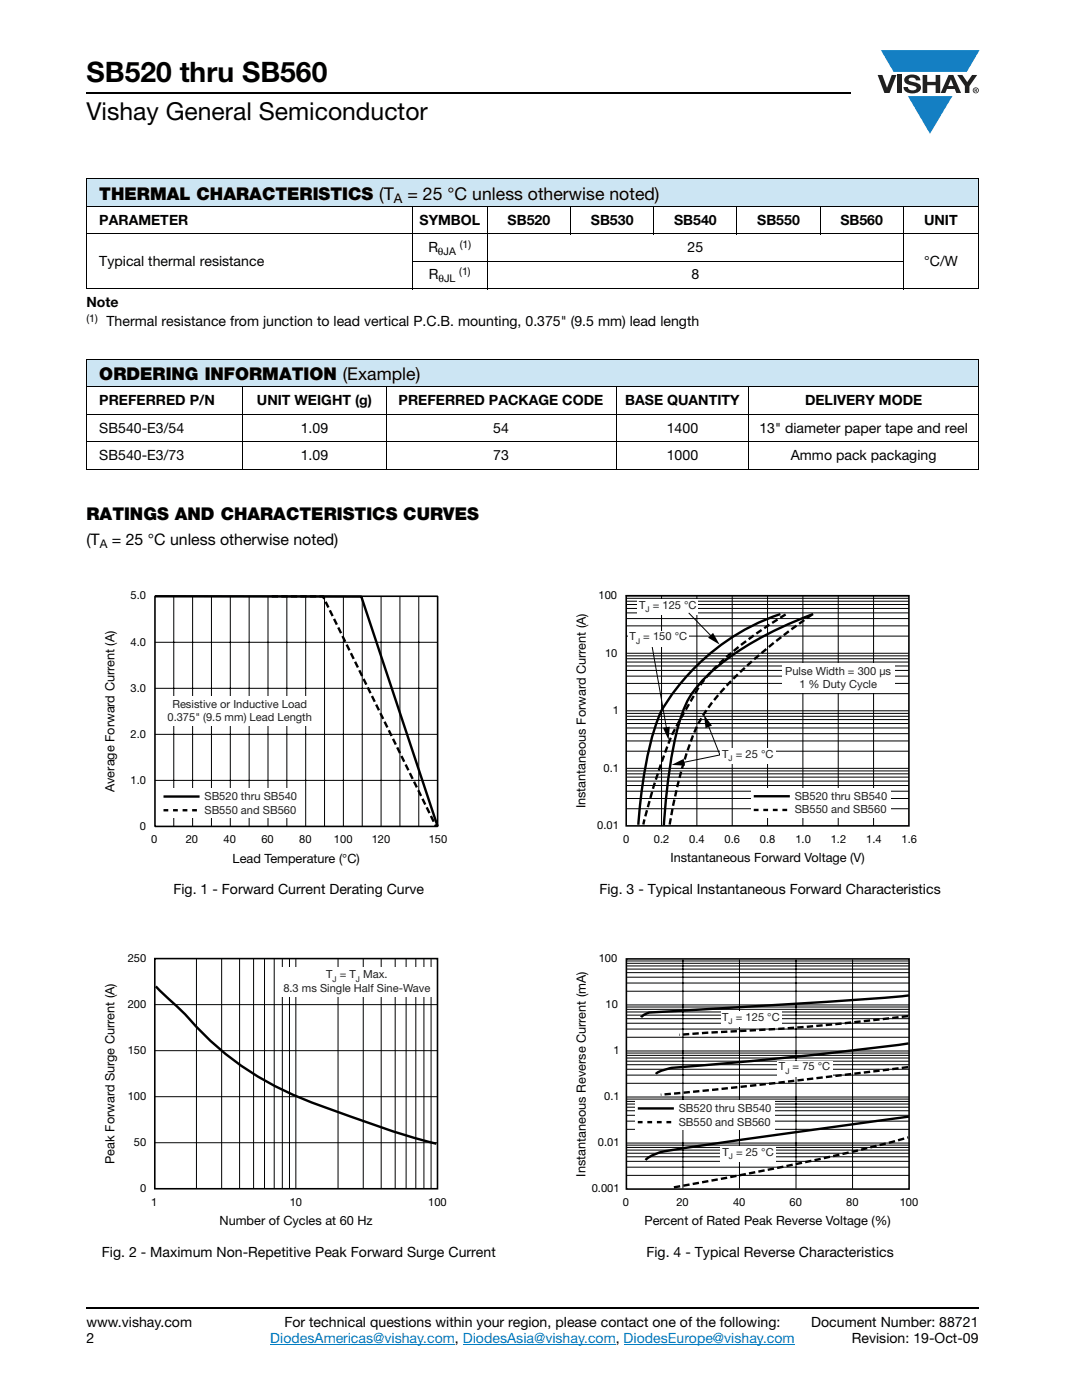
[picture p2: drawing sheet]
<svg xmlns="http://www.w3.org/2000/svg" width="216mm" height="279mm" viewBox="0 0 216 279" stroke-linecap="round" stroke-linejoin="round" font-family="sans-serif">
<g fill="#147fc3">
<path d="M175.8 10h19.7l-2.6 4.4h-3.8h-10.8z"/>
<path d="M181.2 19.2h8.8l-4.4 7.5z"/>
</g>
<g fill="#231f20">
<path d="M175.1 15h1l.9 2.5 .9-2.5h1l-1.4 3.6h-1z"/>
<path d="M179 15h.9v3.6h-.9z"/>
<path d="M180.8 15.3a2.1 2.1 0 0 1 2.7 .3l.1 .4h-.8a.79 .79 0 0 0-.7-.5 .79 .79 0 0 0-.8 .4l.2 .3 1 .2a1.08 1.08 0 0 1 1.3 1.1 1.08 1.08 0 0 1-1.1 1.1 1.73 1.73 0 0 1-2.4-1.2h.9a.96 .96 0 0 0 .8 .6 .96 .96 0 0 0 .9-.4 1.31 1.31 0 0 0-1.2-.6 1.03 1.03 0 0 1-1.1-.6 1.03 1.03 0 0 1 .2-1.1z"/>
<path d="M184.1 15h.9v1.3h1.7v-1.3h.9v3.6h-.9v-1.6h-1.7v1.6h-.9z"/>
<path d="M191 15h1l1 1.4 1-1.4h1l-1.6 2.2v1.4h-.9v-1.4z"/>
<path d="M189.7 15.8l.6 1.4h-1.1zM189.3 15l-1.6 3.6h.9l.4-.8h1.5l.3 .8h1l-1.6-3.6z"/>
<path d="M194.2 18a.5 .5 0 0 1 1 0 .5 .5 0 0 1-1 0zM194.1 18a.6 .6 0 0 0 1.2 0 .6 .6 0 0 0-1.2 0z"/>
<path d="M194.6 17.8h.2v.2h-.2zM194.5 17.7v.7h.1v-.3l.4 .3-.2-.3 .2-.2-.1-.2z"/>
</g>
<path d="M53.9 268.3h36.9M92.4 268.3h30.5M124.4 268.3h34.2" fill="none" stroke="#007ec4" stroke-width=".2"/>
<path d="M17.3 18.6h152.5M17.3 261h178" fill="none" stroke="#000" stroke-width=".36"/>
<g fill="#cce5f3">
<path d="M17.3 35.7h178v5.5h-178z"/>
<path d="M17.3 71.7h178v5.5h-178z"/>
</g>
<g fill="none" stroke="#000" stroke-width=".2">
<path d="M17.2 35.7h178.1M17.3 35.8v21.7M195.3 35.8v21.7M17.2 41.2h178.1M17.2 46.7h178.1M17.2 57.6h178.1M82.2 52.1h98.1M82.3 41.1v16.6M97.2 41.1v16.6M113.9 41.1v5.7M130.5 41.1v5.7M147 41.1v5.7"/>
<path d="M163.7 41.1v5.7M180.3 41.1v16.6M17.2 71.7h178.1M17.2 77.2h178.1M17.3 71.8v21.7M48.5 77.1v16.6M77 77.1v16.6M122.9 77.1v16.6M149.4 77.1v16.6M195.3 71.8v21.7M17.2 82.7h178.1M17.2 88.2h178.1"/>
<path d="M17.2 93.6h178.1"/>
</g>
<path d="M20.7 117.8h68.6v54.9h-68.6z" fill="#fff"/>
<g fill="none" stroke="#000" stroke-width=".2">
<path d="M34.7 119v45.9M38.4 119v45.9M42.2 119v45.9M46 119v45.9M49.7 119v45.9M53.5 119v45.9M57.2 119v45.9M61 119v45.9M64.8 119v45.9M68.5 119v45.9M72.3 119v45.9M76 119v45.9"/>
<path d="M79.8 119v45.9M83.6 119v45.9M30.9 137.4h56.4M30.9 128.2h56.4M30.9 155.7h56.4M30.9 146.6h56.4"/>
</g>
<path d="M30.9 119h56.4v45.9h-56.4z" fill="none" stroke="#000" stroke-width=".32"/>
<path d="M30.9 119l41.2 .1 15.2 45.8" fill="none" stroke="#000" stroke-width=".48"/>
<path d="M54.2 119h10.2l22.6 45.9" fill="none" stroke="#000" stroke-width=".48" stroke-dasharray="1.3 .6" stroke-linecap="butt"/>
<g fill="#fff">
<path d="M32 157.4h27.9v5.9h-27.9z"/>
<path d="M32.6 159h7.2z"/>
</g>
<path d="M32.6 159h7.2" fill="none" stroke="#000" stroke-width=".48"/>
<path d="M32.6 161.7h7.2z" fill="#fff"/>
<path d="M32.6 161.7h7.2" fill="none" stroke="#000" stroke-width=".48" stroke-dasharray="1 1" stroke-linecap="butt"/>
<g fill="#fff">
<path d="M33 139h29.7v5.9h-29.7z"/>
<path d="M20.7 190.1h68.5v54.8h-68.5z"/>
</g>
<path d="M30.9 218.9h56.4M30.9 209.7h56.4M30.9 200.5h56.4M30.9 228.1h56.4" fill="none" stroke="#050605" stroke-width=".2"/>
<g fill="none" stroke="#000" stroke-width=".2">
<path d="M39.2 191.3v45.9M44.2 191.3v45.9M47.8 191.3v45.9M50.6 191.3v45.9M52.8 191.3v45.9M54.7 191.3v45.9M56.3 191.3v45.9M57.8 191.3v45.9M59 191.3v45.9M67.5 191.3v45.9M72.5 191.3v45.9M76.1 191.3v45.9"/>
<path d="M78.9 191.3v45.9M81 191.3v45.9M83 191.3v45.9M84.6 191.3v45.9M86 191.3v45.9"/>
</g>
<path d="M30.9 191.3h56.4v45.9h-56.4z" fill="none" stroke="#000" stroke-width=".32"/>
<path d="M31.1 196.9l2 1.9a69.4 69.4 0 0 1 7.1 7.2 61.8 61.8 0 0 0 25.4 15.3l9.1 3.2a127.7 127.7 0 0 0 12.4 3.8" fill="none" stroke="#000" stroke-width=".48"/>
<g fill="#fff">
<path d="M55.9 193h30.6v5.8h-30.6z"/>
<path d="M114.7 117.8h68.3v54.8h-68.3z"/>
</g>
<g fill="none" stroke="#000" stroke-width=".2">
<path d="M124.8 118.9h56.6M125 120h56.4M125 119.4h56.4M132 118.9v45.9M139.1 118.9v45.9M146.1 118.9v45.9M153.2 118.9v45.9M160.2 118.9v45.9M167.3 118.9v45.9M174.3 118.9v45.9M125 138.4h56.4M125 136.4h56.4"/>
<path d="M125 134.9h56.4M125 133.8h56.4M125 131.5h56.4M125 132.1h56.4M125 132.9h56.4M125 130.9h56.4M125 130.4h56.4M125 126.9h56.4M125 124.9h56.4M125 123.5h56.4M125 122.3h56.4M125 120.6h56.4"/>
<path d="M125 121.4h56.4M130.1 128.9l2.9 16.7M125 159.4h56.4M125 157.9h56.4M125 156.8h56.4M125 154.4h56.4M125 155.1h56.4M125 155.9h56.4M125 153.9h56.4M125 153.3h56.4M125 149.9h56.4M125 147.9h56.4"/>
<path d="M125 146.4h56.4M125 145.3h56.4M125 143h56.4M125 143.6h56.4M125 144.4h56.4M125 142.4h56.4M125 141.9h56.4M141.3 144.6l2.4 6.1-7.6 1.5M125 161.4h56.4"/>
</g>
<path d="M125 118.9h56.4v45.9h-56.4z" fill="none" stroke="#000" stroke-width=".32"/>
<path d="M132.3 145.3l1.3-.3-.2 2.7zM134 152.6l2.4-1.1 .3 1.3zM140.5 142.7l1.6 2.1-1.3 .5z" fill="#000"/>
<path d="M156.8 122.6l-.2 .1a78.2 78.2 0 0 0-14.4 11 36.2 36.2 0 0 0-5.1 7.5 49.5 49.5 0 0 0-5.6 12.4l-1.6 5.2-1.5 5.7M133.6 164.6l.1-.7a86.5 86.5 0 0 1 5.2-18.5 40.1 40.1 0 0 1 9.8-12.3 121.9 121.9 0 0 1 13.5-10.6" fill="none" stroke="#000" stroke-width=".48" stroke-dasharray="1.3 .6" stroke-linecap="butt"/>
<path d="M155.7 122.6a44.2 44.2 0 0 0-23.7 19.3 67.3 67.3 0 0 0-4.3 18.6l-.3 4.1M162.3 122.5a60.6 60.6 0 0 0-21.5 12.7 20 20 0 0 0-5.8 10.8 117 117 0 0 0-2.5 18.7" fill="none" stroke="#000" stroke-width=".48"/>
<g fill="#fff">
<path d="M149.8 157.4h27.9v5.8h-27.9z"/>
<path d="M150.4 158.9h7.2z"/>
</g>
<path d="M150.4 158.9h7.2" fill="none" stroke="#000" stroke-width=".48"/>
<path d="M150.4 161.6h7.2z" fill="#fff"/>
<path d="M150.4 161.6h7.2" fill="none" stroke="#000" stroke-width=".48" stroke-dasharray="1 1" stroke-linecap="butt"/>
<g fill="#fff">
<path d="M127.2 119.6h12.1v3.2h-12.1z"/>
<path d="M143.7 149.4h11v3.1h-11z"/>
<path d="M125.3 125.9h12.2v3.1h-12.2z"/>
</g>
<path d="M137.4 122.3l4.7 4.8" fill="none" stroke="#000" stroke-width=".2"/>
<path d="M141.3 127.3l1-1 1.3 2.3z" fill="#000"/>
<g fill="#fff">
<path d="M156 132.4h22.5v5.8h-22.5z"/>
<path d="M114.7 190.1h68.5v55h-68.5z"/>
</g>
<g fill="none" stroke="#000" stroke-width=".2">
<path d="M125 197.8h56.4M125 196.2h56.4M125 195h56.4M125 194.1h56.4M125 192.2h56.4M125 192.8h56.4M125 193.4h56.4M125 191.8h56.4M136.3 191.4v45.8M147.6 191.4v45.8M158.8 191.4v45.8M170.1 191.4v45.8"/>
<path d="M125 219.8h56.4M125 219.3h56.4M125 218.9h56.4M125 216.2h56.4M125 214.6h56.4M125 213.4h56.4M125 212.5h56.4M125 210.6h56.4M125 211.1h56.4M125 211.8h56.4M125 210.2h56.4M125 209.7h56.4"/>
<path d="M125 207h56.4M125 205.4h56.4M125 204.2h56.4M125 203.3h56.4M125 201.4h56.4M125 202h56.4M125 202.6h56.4M125 201h56.4M125 200.6h56.4M125 234.6h56.4M125 232.9h56.4M125 231.8h56.4"/>
<path d="M125 230.9h56.4M125 229h56.4M125 229.5h56.4M125 230.2h56.4M125 228.5h56.4M125 228.1h56.4M125 225.4h56.4M125 223.7h56.4M125 222.6h56.4M125 221.7h56.4M125 220.3h56.4M125 221h56.4"/>
</g>
<path d="M125 191.4h56.4v45.9h-56.4z" fill="none" stroke="#000" stroke-width=".32"/>
<g fill="#fff">
<path d="M126.6 219.7h27.9v5.8h-27.9z"/>
<path d="M127.3 221.2h7.2z"/>
</g>
<path d="M127.3 221.2h7.2" fill="none" stroke="#000" stroke-width=".48"/>
<path d="M127.3 223.9h7.2z" fill="#fff"/>
<path d="M127.3 223.9h7.2" fill="none" stroke="#000" stroke-width=".48" stroke-dasharray="1 1" stroke-linecap="butt"/>
<g fill="#fff">
<path d="M143.8 201.7h12.1v3.2h-12.1z"/>
<path d="M143.8 228.8h11v3.2h-11z"/>
<path d="M155 211.7h11.1v3.1h-11.1z"/>
</g>
<path d="M181.2 213l-4.5 .5a1370 1370 0 0 1-44.9 5M181.2 202.8a477.7 477.7 0 0 1-41.4 3.4l-4.3 .3M134.5 237a617.2 617.2 0 0 0 44.3-9.3l2.4-.7" fill="none" stroke="#000" stroke-width=".48" stroke-dasharray="1.3 .6" stroke-linecap="butt"/>
<path d="M181.4 198.6a1153.9 1153.9 0 0 1-45.1 3.1l-4.1 .2a6.7 6.7 0 0 0-3.8 .7l-.5 .4M181.3 208.2a783 783 0 0 1-47.5 5l-.5 .1a5.3 5.3 0 0 0-2.4 1M181.4 222.8l-11.4 1.6a1082.9 1082.9 0 0 0-38.3 5.6l-.5 .1a6 6 0 0 0-2.4 1.4" fill="none" stroke="#000" stroke-width=".48"/>
<text font-size="5.6" x="17.3" y="16.4">SB520 thru SB560</text>
<text font-size="4.9" x="17.3" y="24">Vishay General Semiconductor</text>
<g font-size="3.5">
<text x="19.8" y="39.8">THERMAL CHARACTERISTICS (T</text>
<text x="81.3" y="39.8">= 25 °C unless otherwise noted)</text>
<text x="19.8" y="75.8">ORDERING INFORMATION (Example)</text>
<text x="17.3" y="103.7">RATINGS AND CHARACTERISTICS CURVES</text>
</g>
<g font-size="3.2">
<text x="17.3" y="108.8">(T</text>
<text x="22.3" y="108.8">= 25 °C unless otherwise noted)</text>
</g>
<g font-size="2.8">
<text x="19.8" y="44.9">PARAMETER</text>
<text x="83.7" y="44.9">SYMBOL</text>
<text x="101.3" y="44.9">SB520</text>
<text x="117.9" y="44.9">SB530</text>
<text x="134.5" y="44.9">SB540</text>
<text x="151.1" y="44.9">SB550</text>
<text x="167.7" y="44.9">SB560</text>
<text x="184.4" y="44.9">UNIT</text>
<text x="19.8" y="53">Typical thermal resistance</text>
<text x="85.5" y="50.3">R</text>
<text x="137.2" y="50.3">25</text>
<text x="184.4" y="53">°C/W</text>
<text x="85.6" y="55.8">R</text>
<text x="138" y="55.8">8</text>
<text x="17.3" y="61.3">Note</text>
<text x="21.3" y="65.1">Thermal resistance from junction to lead vertical P.C.B. mounting, 0.375&quot; (9.5 mm) lead length</text>
<text x="19.8" y="80.9">PREFERRED P/N</text>
<text x="51.3" y="80.9">UNIT WEIGHT (g)</text>
<text x="79.5" y="80.9">PREFERRED PACKAGE CODE</text>
<text x="124.8" y="80.9">BASE QUANTITY</text>
<text x="160.6" y="80.9">DELIVERY MODE</text>
<text x="19.8" y="86.3">SB540-E3/54</text>
<text x="60" y="86.3">1.09</text>
<text x="98.4" y="86.3">54</text>
<text x="133" y="86.3">1400</text>
<text x="151.5" y="86.3">13&quot; diameter paper tape and reel</text>
<text x="19.8" y="91.8">SB540-E3/73</text>
<text x="60" y="91.8">1.09</text>
<text x="98.4" y="91.8">73</text>
<text x="133.1" y="91.8">1000</text>
<text x="157.8" y="91.8">Ammo pack packaging</text>
<text x="34.6" y="178.4">Fig. 1 - Forward Current Derating Curve</text>
<text x="119.6" y="178.4">Fig. 3 - Typical Instantaneous Forward Characteristics</text>
<text x="20.3" y="250.8">Fig. 2 - Maximum Non-Repetitive Peak Forward Surge Current</text>
<text x="129" y="250.8">Fig. 4 - Typical Reverse Characteristics</text>
<text x="17.3" y="264.9">www.vishay.com</text>
<text x="17.3" y="268.1">2</text>
<text x="56.7" y="264.9">For technical questions within your region, please contact one of the following:</text>
<text x="161.9" y="264.9">Document Number: 88721</text>
<text x="170" y="268.1">Revision: 19-Oct-09</text>
</g>
<text font-size="2.8" fill="#007ec4" x="53.9" y="268.1">DiodesAmericas@vishay.com, DiodesAsia@vishay.com, DiodesEurope@vishay.com</text>
<text font-size="2.6" x="78.6" y="40.4">A</text>
<g font-size="2.5">
<text x="22.9" y="158" transform="rotate(-90 22.9 158)">Average Forward Current (A)</text>
<text x="116.9" y="161.3" transform="rotate(-90 116.9 161.3)">Instantaneous Forward Current (A)</text>
<text x="46.4" y="172.1">Lead Temperature (°C)</text>
<text x="133.8" y="172">Instantaneous Forward Voltage (V)</text>
<text x="22.9" y="232.3" transform="rotate(-90 22.9 232.3)">Peak Forward Surge Current (A)</text>
<text x="116.9" y="234.8" transform="rotate(-90 116.9 234.8)">Instantaneous Reverse Current (mA)</text>
<text x="43.8" y="244.4">Number of Cycles at 60 Hz</text>
<text x="128.6" y="244.5">Percent of Rated Peak Reverse Voltage (%)</text>
</g>
<text font-size="2.4" x="19.9" y="109.4">A</text>
<g font-size="2.2">
<text x="26.1" y="119.6">5.0</text>
<text x="119.4" y="119.6">100</text>
<text x="26.1" y="128.8">4.0</text>
<text x="120.7" y="131.1">10</text>
<text x="26.1" y="138">3.0</text>
<text x="122.3" y="142.6">1</text>
<text x="26.1" y="147.2">2.0</text>
<text x="120.4" y="154">0.1</text>
<text x="26.1" y="156.4">1.0</text>
<text x="27.9" y="165.6">0</text>
<text x="119.2" y="165.5">0.01</text>
<text x="30.1" y="168.3">0</text>
<text x="37.1" y="168.3">20</text>
<text x="44.6" y="168.3">40</text>
<text x="52.2" y="168.3">60</text>
<text x="59.7" y="168.3">80</text>
<text x="66.6" y="168.3">100</text>
<text x="74.2" y="168.3">120</text>
<text x="85.5" y="168.3">150</text>
<text x="124.3" y="168.1">0</text>
<text x="130.5" y="168.1">0.2</text>
<text x="137.5" y="168.1">0.4</text>
<text x="144.6" y="168.1">0.6</text>
<text x="151.6" y="168.1">0.8</text>
<text x="158.7" y="168.1">1.0</text>
<text x="165.8" y="168.1">1.2</text>
<text x="172.8" y="168.1">1.4</text>
<text x="179.9" y="168.1">1.6</text>
<text x="25.5" y="192">250</text>
<text x="119.5" y="192">100</text>
<text x="25.5" y="201.2">200</text>
<text x="120.9" y="201.2">10</text>
<text x="25.5" y="210.3">150</text>
<text x="122.4" y="210.4">1</text>
<text x="25.5" y="219.5">100</text>
<text x="120.6" y="219.6">0.1</text>
<text x="26.7" y="228.7">50</text>
<text x="119.3" y="228.8">0.01</text>
<text x="28" y="237.9">0</text>
<text x="118.1" y="238">0.001</text>
<text x="30.2" y="240.6">1</text>
<text x="57.8" y="240.6">10</text>
<text x="85.4" y="240.6">100</text>
<text x="124.3" y="240.6">0</text>
<text x="135" y="240.6">20</text>
<text x="146.3" y="240.6">40</text>
<text x="157.6" y="240.6">60</text>
<text x="168.9" y="240.6">80</text>
<text x="179.5" y="240.6">100</text>
</g>
<g font-size="2.2" fill="#211e1e">
<text x="127.5" y="121.6">T = 125 °C</text>
<text x="125.6" y="127.8">T = 150 °C</text>
<text x="156.7" y="134.6">Pulse Width = 300 μs</text>
<text x="159.5" y="137.3">1 % Duty Cycle</text>
<text x="33.4" y="144">0.375</text>
<text x="34.4" y="141.3">Resi</text>
<text x="38.7" y="141.3">stive or Inductive Load</text>
<text x="39" y="144">&quot; (9.5 mm) Lead Length</text>
<text x="144.1" y="151.3">T</text>
<text x="146.8" y="151.3">= 25 °C</text>
<text x="56.5" y="197.9">8.3 ms Single Half S</text>
<text x="65.1" y="195.3">T</text>
<text x="67.8" y="195.3">= T Max.</text>
<text x="76.6" y="197.9">ine-Wave</text>
<text x="144.1" y="203.7">T = 125 °C</text>
<text x="155.4" y="213.6">T = 75 °C</text>
<text x="144.1" y="230.8">T = 25 °C</text>
</g>
<g font-size="2.2" fill="#231f20">
<text x="40.8" y="159.7">S</text>
<text x="42.2" y="159.7">B520 thru S</text>
<text x="54.1" y="159.7">B540</text>
<text x="158.6" y="159.6">SB520 thru SB540</text>
<text x="40.8" y="162.4">S</text>
<text x="42.2" y="162.4">B550 and S</text>
<text x="53.9" y="162.4">B560</text>
<text x="158.6" y="162.3">SB550 and SB560</text>
<text x="135.4" y="221.9">S</text>
<text x="136.9" y="221.9">B520 thru SB540</text>
<text x="135.4" y="224.6">S</text>
<text x="136.9" y="224.6">B550 and SB560</text>
</g>
<g font-size="2.1">
<text x="87.4" y="50.8">θJA</text>
<text x="91.8" y="49.5">(1)</text>
<text x="87.5" y="56.3">θJL</text>
<text x="91.7" y="54.9">(1)</text>
<text x="17.3" y="64.3">(1)</text>
</g>
<g font-size="1.6" fill="#211e1e">
<text x="128.8" y="122.2">J</text>
<text x="126.9" y="128.5">J</text>
<text x="145.4" y="152">J</text>
<text x="66.4" y="195.9">J</text>
<text x="71" y="195.9">J</text>
<text x="145.4" y="204.3">J</text>
<text x="156.7" y="214.3">J</text>
<text x="145.4" y="231.4">J</text>
</g>
</svg>
